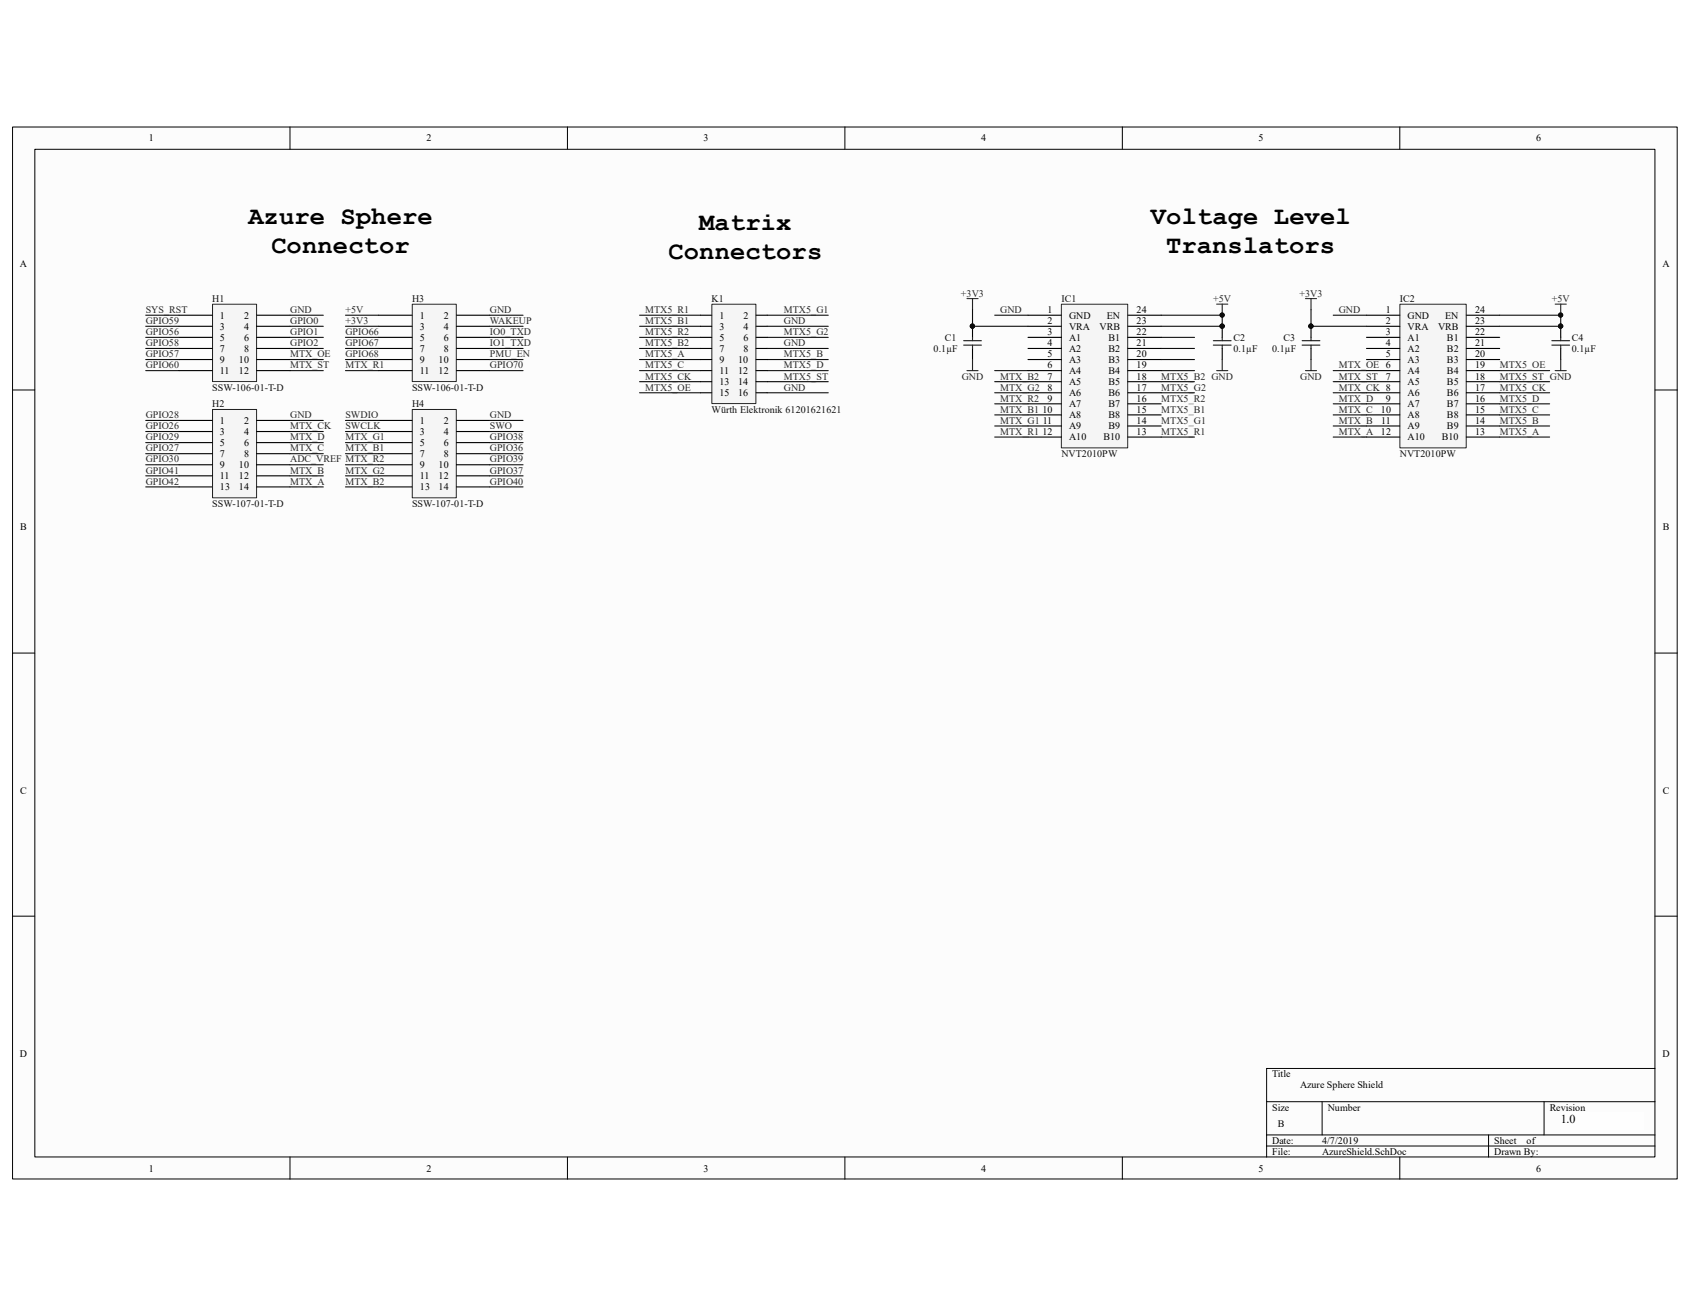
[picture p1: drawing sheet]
<svg xmlns="http://www.w3.org/2000/svg" width="279mm" height="216mm" viewBox="0 0 279 216" stroke-linecap="round" stroke-linejoin="round" font-family="sans-serif">
<path d="M2.1 21h275.2v173.9h-275.2z" fill="#fcfcfc"/>
<path d="M2.1 21h275.2v173.9h-275.2z" fill="none" stroke="#000" stroke-width=".17"/>
<path d="M5.8 24.7h267.8v166.6h-267.8z" fill="#fcfcfc"/>
<g fill="none" stroke="#000" stroke-width=".17">
<path d="M5.8 24.7h267.8v166.6h-267.8zM47.9 21v3.6M93.8 21v3.6M139.7 21v3.6M185.6 21v3.6M231.4 21v3.6M2.1 64.5h3.6M273.6 64.5h3.7M2.1 108h3.6M273.6 108h3.7M2.1 151.5h3.6M273.6 151.5h3.7"/>
<path d="M273.6 176.6h-64.2v14.7M47.9 191.3v3.6M93.8 191.3v3.6M139.7 191.3v3.6M185.6 191.3v3.6M209.4 182.1h64.2M209.4 187.6h64.2M209.4 189.5h64.2M218.6 182.1v5.5M231.4 191.3v3.6M246.1 187.6v3.7M255.3 182.1v5.5"/>
</g>
<path d="M258.1 184h13.7v2.7h-13.7z" fill="#fefefe"/>
<path d="M258.1 184h13.7v2.7h-13.7z" fill="none" stroke="#fefefe" stroke-width=".17"/>
<path d="M35.2 50.3h7.2v12.8h-7.2z" fill="#f5f5f5"/>
<path d="M35.1 50.3h7.3v12.8h-7.3z" fill="none" stroke="#262626" stroke-width=".17"/>
<path d="M29.6 52.1h5.5M29.6 53.9h5.5M29.6 55.8h5.5M29.6 57.6h5.5M29.6 59.4h5.5M42.4 52.1h5.5M42.4 53.9h5.5M42.4 55.8h5.5M42.4 57.6h5.5M42.4 59.4h5.5M29.6 61.3h5.5M42.4 61.3h5.5" fill="none" stroke="#000" stroke-width=".18"/>
<path d="M68.2 50.3h7.2v12.8h-7.2z" fill="#f5f5f5"/>
<path d="M68.2 50.3h7.2v12.8h-7.2z" fill="none" stroke="#262626" stroke-width=".17"/>
<path d="M62.6 52.1h5.5M62.6 53.9h5.5M62.6 55.8h5.5M62.6 57.6h5.5M62.6 59.4h5.5M75.5 52.1h5.5M75.5 53.9h5.5M75.5 55.8h5.5M75.5 57.6h5.5M75.5 59.4h5.5M62.6 61.3h5.5M75.5 61.3h5.5" fill="none" stroke="#000" stroke-width=".18"/>
<path d="M35.2 67.7h7.2v14.6h-7.2z" fill="#f5f5f5"/>
<path d="M35.1 67.7h7.3v14.6h-7.3z" fill="none" stroke="#262626" stroke-width=".17"/>
<g fill="none" stroke="#000" stroke-width=".18">
<path d="M29.6 69.5h5.5M29.6 71.3h5.5M29.6 73.2h5.5M29.6 75h5.5M29.6 76.8h5.5M29.6 78.7h5.5M42.4 69.5h5.5M42.4 71.3h5.5M42.4 73.2h5.5M42.4 75h5.5M42.4 76.8h5.5M42.4 78.7h5.5"/>
<path d="M29.6 80.5h5.5M42.4 80.5h5.5"/>
</g>
<path d="M68.2 67.7h7.2v14.6h-7.2z" fill="#f5f5f5"/>
<path d="M68.2 67.7h7.2v14.6h-7.2z" fill="none" stroke="#262626" stroke-width=".17"/>
<g fill="none" stroke="#000" stroke-width=".18">
<path d="M62.6 69.5h5.5M62.6 71.3h5.5M62.6 73.2h5.5M62.6 75h5.5M62.6 76.8h5.5M62.6 78.7h5.5M75.5 69.5h5.5M75.5 71.3h5.5M75.5 73.2h5.5M75.5 75h5.5M75.5 76.8h5.5M75.5 78.7h5.5"/>
<path d="M62.6 80.5h5.5M75.5 80.5h5.5"/>
</g>
<g fill="none" stroke="#0e0e0e" stroke-width=".18">
<path d="M24.1 52.1h5.5M24.1 53.9h5.5M24.1 55.8h5.5M24.1 57.6h5.5M24.1 59.4h5.5M47.9 52.1h5.5M47.9 53.9h5.5M47.9 55.8h5.5M47.9 57.6h5.5M47.9 59.4h5.5M57.1 52.1h5.5M57.1 53.9h5.5"/>
<path d="M57.1 55.8h5.5M57.1 57.6h5.5M57.1 59.4h5.5M81 52.1h5.5M81 53.9h5.5M81 55.8h5.5M81 57.6h5.5M81 59.4h5.5M24.1 69.5h5.5M24.1 61.3h5.5M24.1 71.3h5.5M24.1 73.2h5.5"/>
<path d="M24.1 75h5.5M24.1 76.8h5.5M24.1 78.7h5.5M47.9 69.5h5.5M47.9 61.3h5.5M47.9 71.3h5.5M47.9 73.2h5.5M47.9 75h5.5M47.9 76.8h5.5M47.9 78.7h5.5M57.1 69.5h5.5M57.1 61.3h5.5"/>
<path d="M57.1 71.3h5.5M57.1 73.2h5.5M57.1 75h5.5M57.1 76.8h5.5M57.1 78.7h5.5M81 69.5h5.5M81 61.3h5.5M81 71.3h5.5M81 73.2h5.5M81 75h5.5M81 76.8h5.5M81 78.7h5.5"/>
<path d="M24.1 80.5h5.5M47.9 80.5h5.5M57.1 80.5h5.5M81 80.5h5.5"/>
</g>
<path d="M175.5 50.3h10.9v23.7h-10.9z" fill="#f5f5f5"/>
<path d="M175.5 50.3h10.9v23.7h-10.9z" fill="none" stroke="#262626" stroke-width=".17"/>
<g fill="none" stroke="#000" stroke-width=".18">
<path d="M160.8 53.9v1.9M160.8 57.6v1.8M170 52.1h5.5M170 53.9h5.5M170 55.8h5.5M170 57.6h5.5M170 59.4h5.5M186.5 52.1h5.5M186.5 53.9h5.5M186.5 55.8h5.5M186.5 57.6h5.5M186.5 59.4h5.5"/>
<path d="M202.1 53.9v1.9M202.1 57.6v1.8M170 61.3h5.5M170 63.1h5.5M170 64.9h5.5M170 66.8h5.5M170 68.6h5.5M170 70.4h5.5M170 72.3h5.5M186.5 61.3h5.5M186.5 63.1h5.5M186.5 64.9h5.5"/>
<path d="M186.5 66.8h5.5M186.5 68.6h5.5M186.5 70.4h5.5M186.5 72.3h5.5"/>
</g>
<path d="M160.8 51.2v2.7h9.2M164.5 52.1h5.5M164.5 61.3h5.5M164.5 63.1h5.5M164.5 64.9h5.5" fill="none" stroke="#0e0e0e" stroke-width=".18"/>
<g fill="#0e0e0e" stroke="#0e0e0e" stroke-width=".17">
<circle cx="202.1" cy="53.9" r=".34"/>
<circle cx="160.8" cy="53.9" r=".34"/>
<circle cx="202.1" cy="52.1" r=".34"/>
</g>
<path d="M159.3 56.3h3M159.3 57.1h3M160.8 55.8v.5M160.8 57.1v.5M200.6 56.3h2.9M200.6 57.1h2.9M202.1 55.8v.5M202.1 57.1v.5" fill="none" stroke="#1c1c1c" stroke-width=".18"/>
<path d="M159.9 49.4h1.8M160.8 49.4v1.8M160.8 59.4v1.9M201.1 50.3h1.9M202.1 50.3v1.8M202.1 59.4v1.9M159.9 61.3h1.8M201.1 61.3h1.9" fill="none" stroke="#262626" stroke-width=".18"/>
<path d="M231.5 50.3h10.9v23.7h-10.9z" fill="#f5f5f5"/>
<path d="M231.4 50.3h11v23.7h-11z" fill="none" stroke="#262626" stroke-width=".17"/>
<g fill="none" stroke="#000" stroke-width=".18">
<path d="M216.7 53.9v1.9M216.7 57.6v1.8M225.9 52.1h5.5M225.9 53.9h5.5M225.9 55.8h5.5M225.9 57.6h5.5M225.9 59.4h5.5M242.4 52.1h5.5M242.4 53.9h5.5M242.4 55.8h5.5M242.4 57.6h5.5M242.4 59.4h5.5"/>
<path d="M258 53.9v1.9M258 57.6v1.8M225.9 61.3h5.5M225.9 63.1h5.5M225.9 64.9h5.5M225.9 66.8h5.5M225.9 68.6h5.5M225.9 70.4h5.5M225.9 72.3h5.5M242.4 61.3h5.5M242.4 63.1h5.5M242.4 64.9h5.5"/>
<path d="M242.4 66.8h5.5M242.4 68.6h5.5M242.4 70.4h5.5M242.4 72.3h5.5"/>
</g>
<g fill="none" stroke="#0e0e0e" stroke-width=".18">
<path d="M105.7 52.1h10.1M105.7 55.8h10.1M105.7 57.6h10.1M105.7 59.4h10.1M105.7 53.9h10.1M126.8 52.1h10.1M126.8 55.8h10.1M126.8 57.6h10.1M126.8 59.4h10.1M126.8 53.9h10.1M192 52.1h10.1v1.8h-10.1M192 55.8h5.5"/>
<path d="M192 57.6h5.5M192 59.4h5.5M216.7 51.2v2.7h9.2M220.4 52.1h5.5M247.9 52.1h10.1v1.8h-10.1M105.7 61.3h10.1M105.7 63.1h10.1M105.7 64.9h10.1M126.8 61.3h10.1M126.8 63.1h10.1M126.8 64.9h10.1M164.5 66.8h5.5"/>
<path d="M164.5 72.3h5.5M164.5 70.4h5.5M164.5 68.6h5.5M192 61.3h5.5M192 63.1h5.5M192 64.9h5.5M192 72.3h5.5M220.4 61.3h5.5M220.4 63.1h5.5M220.4 64.9h5.5M220.4 66.8h5.5M220.4 72.3h5.5"/>
<path d="M220.4 70.4h5.5M220.4 68.6h5.5M247.9 61.3h8.3M247.9 63.1h8.3M247.9 64.9h8.3M247.9 66.8h8.3M247.9 72.3h8.3M247.9 70.4h8.3M247.9 68.6h8.3"/>
</g>
<g fill="#0e0e0e" stroke="#0e0e0e" stroke-width=".17">
<circle cx="258" cy="53.9" r=".34"/>
<circle cx="216.7" cy="53.9" r=".34"/>
<circle cx="258" cy="52.1" r=".34"/>
<circle cx="202.1" cy="53.9" r=".34"/>
<circle cx="202.1" cy="52.1" r=".34"/>
</g>
<path d="M215.3 56.3h2.9M215.3 57.1h2.9M216.7 55.8v.5M216.7 57.1v.5M256.6 56.3h2.9M256.6 57.1h2.9M258 55.8v.5M258 57.1v.5" fill="none" stroke="#1c1c1c" stroke-width=".18"/>
<path d="M215.8 49.4h1.9M216.7 49.4v1.8M216.7 59.4v1.9M257.1 50.3h1.8M258 50.3v1.8M258 59.4v1.9M215.8 61.3h1.9M257.1 61.3h1.8" fill="none" stroke="#262626" stroke-width=".18"/>
<path d="M117.7 50.3h7.3v16.4h-7.3z" fill="#f5f5f5"/>
<path d="M117.7 50.3h7.3v16.4h-7.3z" fill="none" stroke="#262626" stroke-width=".17"/>
<g fill="none" stroke="#000" stroke-width=".18">
<path d="M115.8 52.1h1.9M115.8 53.9h1.9M115.8 55.8h1.9M115.8 57.6h1.9M115.8 59.4h1.9M125 52.1h1.8M125 53.9h1.8M125 55.8h1.8M125 57.6h1.8M125 59.4h1.8M115.8 61.3h1.9M115.8 63.1h1.9"/>
<path d="M115.8 64.9h1.9M125 61.3h1.8M125 63.1h1.8M125 64.9h1.8"/>
</g>
<g font-size="4.2">
<text x="41.1" y="37.1">Azure Sphere</text>
<text x="44.9" y="41.9">Connector</text>
<text x="115.6" y="38">Matrix</text>
<text x="190.3" y="37.1">Voltage Level</text>
<text x="192.8" y="41.9">Translators</text>
<text x="110.5" y="42.8">Connectors</text>
</g>
<text font-size="2" x="258" y="185.7">1.0</text>
<g font-size="1.7">
<text x="24.6" y="23.4">1</text>
<text x="70.5" y="23.4">2</text>
<text x="116.3" y="23.4">3</text>
<text x="162.2" y="23.4">4</text>
<text x="208.1" y="23.4">5</text>
<text x="254" y="23.4">6</text>
<text x="3.3" y="44.2">A</text>
<text x="274.9" y="44.2">A</text>
<text x="36.4" y="52.7">1</text>
<text x="40.3" y="52.7">2</text>
<text x="69.4" y="52.7">1</text>
<text x="73.4" y="52.7">2</text>
<text x="119" y="52.7">1</text>
<text x="122.9" y="52.7">2</text>
<text x="173.2" y="51.8">1</text>
<text x="173.2" y="53.6">2</text>
<text x="176.7" y="52.7">GND</text>
<text x="183" y="52.7">EN</text>
<text x="187.9" y="51.8">24</text>
<text x="187.9" y="53.6">23</text>
<text x="229.1" y="51.8">1</text>
<text x="229.1" y="53.6">2</text>
<text x="232.7" y="52.7">GND</text>
<text x="238.9" y="52.7">EN</text>
<text x="243.9" y="51.8">24</text>
<text x="243.9" y="53.6">23</text>
<text x="36.4" y="54.5">3</text>
<text x="36.4" y="56.3">5</text>
<text x="36.4" y="58.2">7</text>
<text x="36.4" y="60">9</text>
<text x="39.5" y="60">10</text>
<text x="40.3" y="54.5">4</text>
<text x="40.3" y="56.3">6</text>
<text x="40.3" y="58.2">8</text>
<text x="69.4" y="54.5">3</text>
<text x="69.4" y="56.3">5</text>
<text x="69.4" y="58.2">7</text>
<text x="69.4" y="60">9</text>
<text x="72.5" y="60">10</text>
<text x="73.4" y="54.5">4</text>
<text x="73.4" y="56.3">6</text>
<text x="73.4" y="58.2">8</text>
<text x="119" y="54.5">3</text>
<text x="119" y="56.3">5</text>
<text x="119" y="58.2">7</text>
<text x="119" y="60">9</text>
<text x="122" y="60">10</text>
<text x="122.9" y="54.5">4</text>
<text x="122.9" y="56.3">6</text>
<text x="122.9" y="58.2">8</text>
<text x="173.2" y="55.4">3</text>
<text x="173.2" y="57.2">4</text>
<text x="173.2" y="59.1">5</text>
<text x="176.7" y="54.5">VRA</text>
<text x="176.7" y="56.3">A1</text>
<text x="176.7" y="58.2">A2</text>
<text x="176.7" y="60">A3</text>
<text x="181.8" y="54.5">VRB</text>
<text x="183.3" y="56.3">B1</text>
<text x="183.3" y="58.2">B2</text>
<text x="183.3" y="60">B3</text>
<text x="187.9" y="55.4">22</text>
<text x="187.9" y="57.2">21</text>
<text x="187.9" y="59.1">20</text>
<text x="229.1" y="55.4">3</text>
<text x="229.1" y="57.2">4</text>
<text x="229.1" y="59.1">5</text>
<text x="232.7" y="54.5">VRA</text>
<text x="232.7" y="56.3">A1</text>
<text x="232.7" y="58.2">A2</text>
<text x="232.7" y="60">A3</text>
<text x="237.7" y="54.5">VRB</text>
<text x="239.2" y="56.3">B1</text>
<text x="239.2" y="58.2">B2</text>
<text x="239.2" y="60">B3</text>
<text x="243.9" y="55.4">22</text>
<text x="243.9" y="57.2">21</text>
<text x="243.9" y="59.1">20</text>
<text x="36.4" y="61.8">11</text>
<text x="39.5" y="61.8">12</text>
<text x="69.4" y="61.8">11</text>
<text x="72.5" y="61.8">12</text>
<text x="119" y="61.8">11</text>
<text x="119" y="63.7">13</text>
<text x="119" y="65.5">15</text>
<text x="122" y="61.8">12</text>
<text x="122" y="63.7">14</text>
<text x="122" y="65.5">16</text>
<text x="173.2" y="60.9">6</text>
<text x="173.2" y="62.7">7</text>
<text x="173.2" y="64.6">8</text>
<text x="176.7" y="61.8">A4</text>
<text x="176.7" y="63.7">A5</text>
<text x="176.7" y="65.5">A6</text>
<text x="183.3" y="61.8">B4</text>
<text x="183.3" y="63.7">B5</text>
<text x="183.3" y="65.5">B6</text>
<text x="187.9" y="60.9">19</text>
<text x="187.9" y="62.7">18</text>
<text x="187.9" y="64.6">17</text>
<text x="229.1" y="62.7">7</text>
<text x="232.7" y="61.8">A4</text>
<text x="232.7" y="63.7">A5</text>
<text x="232.7" y="65.5">A6</text>
<text x="239.2" y="61.8">B4</text>
<text x="239.2" y="63.7">B5</text>
<text x="239.2" y="65.5">B6</text>
<text x="243.9" y="60.9">19</text>
<text x="243.9" y="62.7">18</text>
<text x="243.9" y="64.6">17</text>
<text x="36.4" y="70.1">1</text>
<text x="36.4" y="71.9">3</text>
<text x="40.3" y="70.1">2</text>
<text x="40.3" y="71.9">4</text>
<text x="69.4" y="70.1">1</text>
<text x="69.4" y="71.9">3</text>
<text x="73.4" y="70.1">2</text>
<text x="73.4" y="71.9">4</text>
<text x="172.3" y="68.2">10</text>
<text x="172.3" y="71.9">12</text>
<text x="172.4" y="70.1">11</text>
<text x="173.2" y="66.4">9</text>
<text x="176.7" y="67.3">A7</text>
<text x="176.7" y="69.1">A8</text>
<text x="176.7" y="71">A9</text>
<text x="183.3" y="67.3">B7</text>
<text x="183.3" y="69.1">B8</text>
<text x="183.3" y="71">B9</text>
<text x="187.9" y="66.4">16</text>
<text x="187.9" y="68.2">15</text>
<text x="187.9" y="70.1">14</text>
<text x="187.9" y="71.9">13</text>
<text x="228.3" y="68.2">10</text>
<text x="228.3" y="71.9">12</text>
<text x="228.3" y="70.1">11</text>
<text x="229.1" y="66.4">9</text>
<text x="232.7" y="67.3">A7</text>
<text x="232.7" y="69.1">A8</text>
<text x="232.7" y="71">A9</text>
<text x="239.2" y="67.3">B7</text>
<text x="239.2" y="69.1">B8</text>
<text x="239.2" y="71">B9</text>
<text x="243.9" y="66.4">16</text>
<text x="243.9" y="68.2">15</text>
<text x="243.9" y="70.1">14</text>
<text x="243.9" y="71.9">13</text>
<text x="36.4" y="73.7">5</text>
<text x="36.4" y="75.6">7</text>
<text x="36.4" y="77.4">9</text>
<text x="39.5" y="77.4">10</text>
<text x="40.3" y="73.7">6</text>
<text x="40.3" y="75.6">8</text>
<text x="69.4" y="73.7">5</text>
<text x="69.4" y="75.6">7</text>
<text x="69.4" y="77.4">9</text>
<text x="72.5" y="77.4">10</text>
<text x="73.4" y="73.7">6</text>
<text x="73.4" y="75.6">8</text>
<text x="176.7" y="72.8">A10</text>
<text x="182.4" y="72.8">B10</text>
<text x="232.7" y="72.8">A10</text>
<text x="238.4" y="72.8">B10</text>
<text x="36.4" y="79.2">11</text>
<text x="36.4" y="81.1">13</text>
<text x="39.5" y="79.2">12</text>
<text x="39.5" y="81.1">14</text>
<text x="69.4" y="79.2">11</text>
<text x="69.4" y="81.1">13</text>
<text x="72.5" y="79.2">12</text>
<text x="72.5" y="81.1">14</text>
<text x="3.3" y="87.7">B</text>
<text x="274.9" y="87.7">B</text>
<text x="3.3" y="131.2">C</text>
<text x="274.9" y="131.2">C</text>
<text x="3.3" y="174.7">D</text>
<text x="210.3" y="178.1">Title</text>
<text x="214.9" y="179.9">Azure Sphere Shield</text>
<text x="274.9" y="174.7">D</text>
<text x="210.3" y="183.6">Size</text>
<text x="219.5" y="183.6">Number</text>
<text x="256.2" y="183.6">Revision</text>
<text x="210.3" y="189.1">Date:</text>
<text x="210.3" y="190.9">File:</text>
<text x="211.2" y="186.4">B</text>
<text x="218.6" y="189.1">4/7/2019</text>
<text x="218.6" y="190.9">AzureShield.SchDoc</text>
<text x="247" y="189.1">Sheet</text>
<text x="247" y="190.9">Drawn By:</text>
<text x="252.4" y="189.1">of</text>
<text x="24.6" y="193.7">1</text>
<text x="70.5" y="193.7">2</text>
<text x="116.3" y="193.7">3</text>
<text x="162.2" y="193.7">4</text>
<text x="208.1" y="193.7">5</text>
<text x="254" y="193.7">6</text>
</g>
<g font-size="1.7" fill="#262626">
<text x="24.1" y="51.8">SYS_RST</text>
<text x="24.1" y="53.6">GPIO59</text>
<text x="48" y="51.8">GND</text>
<text x="48" y="53.6">GPIO0</text>
<text x="57.1" y="51.8">+5V</text>
<text x="57.1" y="53.6">+3V3</text>
<text x="81" y="51.8">GND</text>
<text x="81" y="53.6">WAKEUP</text>
<text x="106.6" y="53.6">MTX5_B1</text>
<text x="106.6" y="51.8">MTX5_R1</text>
<text x="129.6" y="51.8">MTX5_G1</text>
<text x="129.6" y="53.6">GND</text>
<text x="158.9" y="49">+3V3</text>
<text x="165.4" y="51.8">GND</text>
<text x="200.6" y="49.9">+5V</text>
<text x="214.8" y="49">+3V3</text>
<text x="221.3" y="51.8">GND</text>
<text x="256.5" y="49.9">+5V</text>
<text x="24.1" y="55.4">GPIO56</text>
<text x="24.1" y="57.2">GPIO58</text>
<text x="24.1" y="59.1">GPIO57</text>
<text x="48" y="55.4">GPIO1</text>
<text x="48" y="57.2">GPIO2</text>
<text x="48" y="59.1">MTX_OE</text>
<text x="57.1" y="55.4">GPIO66</text>
<text x="57.1" y="57.2">GPIO67</text>
<text x="57.1" y="59.1">GPIO68</text>
<text x="81" y="55.4">IO0_TXD</text>
<text x="81" y="57.2">IO1_TXD</text>
<text x="81" y="59.1">PMU_EN</text>
<text x="106.6" y="55.4">MTX5_R2</text>
<text x="106.6" y="57.2">MTX5_B2</text>
<text x="106.6" y="59.1">MTX5_A</text>
<text x="129.6" y="55.4">MTX5_G2</text>
<text x="129.6" y="57.2">GND</text>
<text x="129.6" y="59.1">MTX5_B</text>
<text x="24.1" y="60.9">GPIO60</text>
<text x="48" y="60.9">MTX_ST</text>
<text x="57.1" y="60.9">MTX_R1</text>
<text x="81" y="60.9">GPIO70</text>
<text x="106.6" y="62.7">MTX5_CK</text>
<text x="106.6" y="64.6">MTX5_OE</text>
<text x="106.6" y="60.9">MTX5_C</text>
<text x="129.6" y="62.7">MTX5_ST</text>
<text x="129.6" y="64.6">GND</text>
<text x="129.6" y="60.9">MTX5_D</text>
<text x="159" y="62.7">GND</text>
<text x="165.4" y="64.6">MTX_G2</text>
<text x="165.4" y="62.7">MTX_B2</text>
<text x="192" y="64.6">MTX5_G2</text>
<text x="192" y="62.7">MTX5_B2 GND</text>
<text x="215" y="62.7">GND</text>
<text x="221.3" y="64.6">MTX_CK 8</text>
<text x="221.3" y="62.7">MTX_ST</text>
<text x="221.3" y="60.9">MTX_OE 6</text>
<text x="247.9" y="62.7">MTX5_ST GND</text>
<text x="248" y="64.6">MTX5_CK</text>
<text x="248" y="60.9">MTX5_OE</text>
<text x="24.1" y="69.1">GPIO28</text>
<text x="24.1" y="71">GPIO26</text>
<text x="48" y="69.1">GND</text>
<text x="48" y="71">MTX_CK</text>
<text x="57.1" y="69.1">SWDIO</text>
<text x="57.1" y="71">SWCLK</text>
<text x="81" y="71">SWO</text>
<text x="81" y="69.1">GND</text>
<text x="165.4" y="71.9">MTX_R1</text>
<text x="165.4" y="70.1">MTX_G1</text>
<text x="165.4" y="68.2">MTX_B1</text>
<text x="165.4" y="66.4">MTX_R2</text>
<text x="192" y="68.2">MTX5_B1</text>
<text x="192" y="66.4">MTX5_R2</text>
<text x="192" y="71.9">MTX5_R1</text>
<text x="192" y="70.1">MTX5_G1</text>
<text x="221.3" y="71.9">MTX_A</text>
<text x="221.3" y="70.1">MTX_B</text>
<text x="221.3" y="68.2">MTX_C</text>
<text x="221.3" y="66.4">MTX_D</text>
<text x="248" y="71.9">MTX5_A</text>
<text x="248" y="70.1">MTX5_B</text>
<text x="248" y="68.2">MTX5_C</text>
<text x="248" y="66.4">MTX5_D</text>
<text x="24.1" y="72.8">GPIO29</text>
<text x="24.1" y="74.6">GPIO27</text>
<text x="24.1" y="76.5">GPIO30</text>
<text x="48" y="72.8">MTX_D</text>
<text x="48" y="74.6">MTX_C</text>
<text x="48" y="76.5">ADC_VREF MTX_R2</text>
<text x="57.1" y="72.8">MTX_G1</text>
<text x="57.1" y="74.6">MTX_B1</text>
<text x="81" y="72.8">GPIO38</text>
<text x="81" y="74.6">GPIO36</text>
<text x="81" y="76.5">GPIO39</text>
<text x="24.1" y="78.3">GPIO41</text>
<text x="24.1" y="80.1">GPIO42</text>
<text x="48" y="78.3">MTX_B</text>
<text x="48" y="80.1">MTX_A</text>
<text x="57.1" y="78.3">MTX_G2</text>
<text x="57.1" y="80.1">MTX_B2</text>
<text x="81" y="78.3">GPIO37</text>
<text x="81" y="80.1">GPIO40</text>
</g>
<g font-size="1.7" fill="#0e0e0e">
<text x="35.1" y="49.9">H1</text>
<text x="68.1" y="49.9">H3</text>
<text x="117.6" y="49.9">K1</text>
<text x="175.5" y="49.9">IC1</text>
<text x="231.4" y="49.9">IC2</text>
<text x="154.3" y="58.2">0.1µF</text>
<text x="156.2" y="56.3">C1</text>
<text x="203.9" y="56.3">C2</text>
<text x="203.9" y="58.2">0.1µF</text>
<text x="210.3" y="58.2">0.1µF</text>
<text x="212.2" y="56.3">C3</text>
<text x="259.8" y="56.3">C4</text>
<text x="259.8" y="58.2">0.1µF</text>
<text x="35.1" y="64.6">SSW-106-01-T-D</text>
<text x="68.1" y="64.6">SSW-106-01-T-D</text>
<text x="35.1" y="67.3">H2</text>
<text x="68.1" y="67.3">H4</text>
<text x="117.6" y="68.2">Würth Elektronik 61201621621</text>
<text x="175.5" y="75.6">NVT2010PW</text>
<text x="231.4" y="75.6">NVT2010PW</text>
<text x="35.1" y="83.8">SSW-107-01-T-D</text>
<text x="68.1" y="83.8">SSW-107-01-T-D</text>
</g>
</svg>
